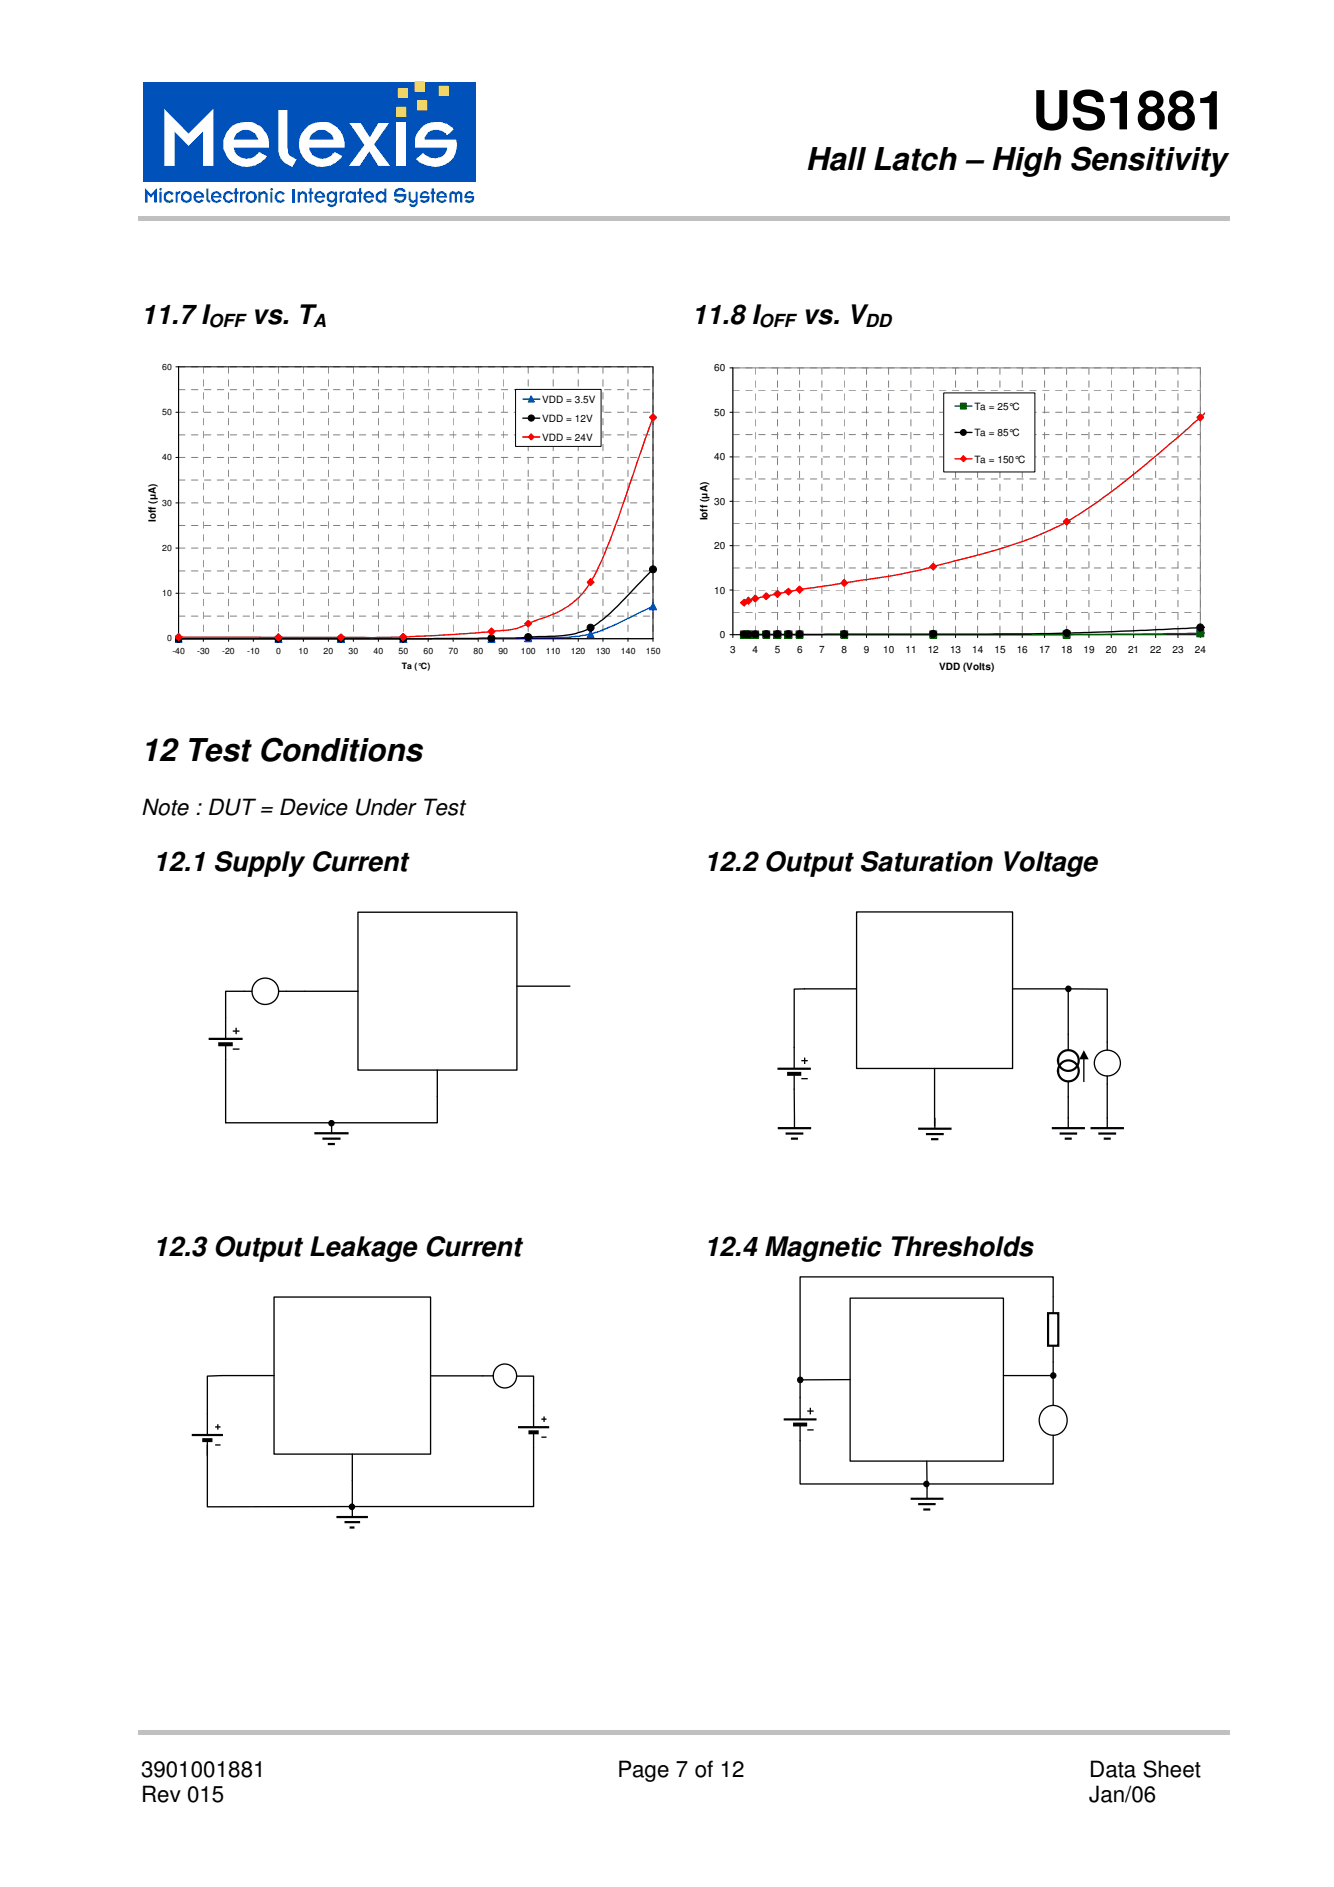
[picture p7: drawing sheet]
<svg xmlns="http://www.w3.org/2000/svg" width="210mm" height="297mm" viewBox="0 0 210 297" stroke-linecap="round" stroke-linejoin="round" font-family="sans-serif">
<g fill="#c0c0c0">
<path d="M21.7 34h171.8v.8h-171.8z"/>
<path d="M21.7 272.4h171.8v.8h-171.8z"/>
</g>
<g fill="#fff">
<path d="M26.4 17.3l3.8 3.9 3.8-3.9v8.7h-1.6v-5.2l-2.2 2.3-2.2-2.3v5.2h-1.6z" fill-rule="evenodd"/>
<path d="M36.4 20.4a3.6 3.6 0 0 1 4.1-.8 3.6 3.6 0 0 1 2 3.6h-5.5a2.17 2.17 0 0 0 1.8 1.8 2.17 2.17 0 0 0 2.2-1l1.2 .7a4.2 4.2 0 0 1-3.9 1.5 3.5 3.5 0 0 1-1.9-5.8zM37.7 21l-.7 1.1h3.9a2.03 2.03 0 0 0-3.2-1.1z" fill-rule="evenodd"/>
<path d="M44 17.5h1.4v6.2l.3 .7 1.1 .7-.6 1.2a3 3 0 0 1-2.2-2.6z" fill-rule="evenodd"/>
<path d="M48.1 20.4a3.6 3.6 0 0 1 4.1-.8 3.6 3.6 0 0 1 2 3.6h-5.5a2.11 2.11 0 0 0 1.6 1.7 2.11 2.11 0 0 0 2.2-.7l.2-.2 1.2 .7-.7 .6a3.5 3.5 0 0 1-4.9 0 3.5 3.5 0 0 1-.2-4.9zM49.4 21l-.6 .7-.1 .4h3.8a1.94 1.94 0 0 0-3.1-1.1z" fill-rule="evenodd"/>
<path d="M54.9 19.4h1.8l1.4 2.3 1.4-2.3h1.6l-2.3 3.3 2.4 3.3h-1.8l-1.4-2.2-1.5 2.2h-1.6l2.4-3.2z" fill-rule="evenodd"/>
<path d="M62.3 19.4h1.4v6.6h-1.4z" fill-rule="evenodd"/>
<path d="M65.9 20.3a3.7 3.7 0 0 1 5.2 .1l-1 1-.2-.2a1.99 1.99 0 0 0-3.2 .3l-.2 .6h4.9a3.3 3.3 0 0 1-4.1 4l-1.2-.4-.9-.6 1.1-1a2.29 2.29 0 0 0 3.3 .2l.4-.6v-.4h-4.8a3.1 3.1 0 0 1 .7-3z" fill-rule="evenodd"/>
</g>
<path d="M22.6 12.9h52.4v15.7h-52.4z" fill-rule="evenodd" fill="#0052ba"/>
<g fill="#fff">
<path d="M25.9 17.1l3.8 3.9 3.9-3.9v9h-1.6v-5.4l-2.3 2.3-2.2-2.3v5.4h-1.6z" fill-rule="evenodd"/>
<path d="M36.6 19.8a4 4 0 0 1 4.6 .2 3.9 3.9 0 0 1 1.2 3.2h-5.6a2.1 2.1 0 0 0 3.5 1.1l.5-.4 1.2 .7a4 4 0 0 1-5.9 .6 3.6 3.6 0 0 1 .5-5.4zM37.2 21l-.4 1h3.9a2.07 2.07 0 0 0-3.5-1z" fill-rule="evenodd"/>
<path d="M43.8 17.3h1.5v6.8l.3 .4 1.1 .6-.7 1.2a3 3 0 0 1-2.2-2.6z" fill-rule="evenodd"/>
<path d="M48.6 19.8a3.9 3.9 0 0 1 4.4 .2 3.9 3.9 0 0 1 1.2 3.2h-5.6a2.17 2.17 0 0 0 1.7 1.7 2.17 2.17 0 0 0 2.2-.7l.2-.3 1.2 .7-.7 .7a3.6 3.6 0 0 1-5.3-.3 3.6 3.6 0 0 1 .7-5.2zM49.1 21l-.5 1h3.9a1.99 1.99 0 0 0-3.4-1z" fill-rule="evenodd"/>
<path d="M55 19.3h1.8l1.4 2.3 1.4-2.3h1.7l-2.4 3.4 2.5 3.4h-1.8l-1.5-2.3-1.5 2.3h-1.7l2.5-3.3z" fill-rule="evenodd"/>
<path d="M62.4 19.3h1.5v6.8h-1.5z" fill-rule="evenodd"/>
<path d="M66.3 20.2a3.5 3.5 0 0 1 5.1 .2l-1 .9-.2-.2a2.02 2.02 0 0 0-3.4 .5v.4h5a3.5 3.5 0 0 1-3.3 4.3l-1.4-.3-.3-.1a2.13 2.13 0 0 1-1.3-.9l1.1-.9a2.33 2.33 0 0 0 3.4 .2l.3-.6 .1-.5h-5a2.95 2.95 0 0 1 .9-3z" fill-rule="evenodd"/>
</g>
<path d="M62.4 16.9h1.5v1.4h-1.5z" fill-rule="evenodd" fill="#fad716"/>
<path d="M62.4 16.9h1.5v1.4h-1.5z" fill="none" stroke="#fad716" stroke-width=".16"/>
<path d="M62.7 13.9h1.4v1.5h-1.4z" fill-rule="evenodd" fill="#fad716"/>
<path d="M62.7 13.9h1.4v1.5h-1.4z" fill="none" stroke="#fad716" stroke-width=".16"/>
<path d="M65.7 15.9h1.5v1.4h-1.5z" fill-rule="evenodd" fill="#fad716"/>
<path d="M65.7 15.9h1.5v1.4h-1.5z" fill="none" stroke="#fad716" stroke-width=".16"/>
<path d="M69.1 13.6h1.5v1.4h-1.5z" fill-rule="evenodd" fill="#fad716"/>
<path d="M69.1 13.6h1.5v1.4h-1.5z" fill="none" stroke="#fad716" stroke-width=".16"/>
<path d="M65.3 12.9h1.5v1.5h-1.5z" fill-rule="evenodd" fill="#fad716"/>
<path d="M65.3 12.9h1.5v1.5h-1.5z" fill="none" stroke="#fad716" stroke-width=".16"/>
<g fill="#0052ba">
<path d="M22.8 29.6l.9 1 1-1v2.3h-.4v-1.4l-.6 .6-.5-.6v1.4h-.4z" fill-rule="evenodd"/>
<path d="M25.1 30.2h.3v1.7h-.3zM25.1 29.7l.3-.1v.3l-.2 .1z" fill-rule="evenodd"/>
<path d="M26 30.4a.84 .84 0 0 1 1.3 0l-.2 .3-.2-.2a.67 .67 0 0 0-.8 .3v.4a.59 .59 0 0 0 .8 .3l.2-.2 .2 .3a.87 .87 0 0 1-1.5-.2v-.7z" fill-rule="evenodd"/>
<path d="M27.6 30.2h.4v.2l.2-.3h.2l-.1 .4-.1-.1-.2 .2v1.3h-.4z" fill-rule="evenodd"/>
<path d="M28.4 31a.95 .95 0 0 1 1.9 0 .95 .95 0 0 1-1.9 0zM29 30.6l-.2 .2v.4a.56 .56 0 0 0 1 .2v-.6a.6 .6 0 0 0-.8-.2z" fill-rule="evenodd"/>
<path d="M30.7 30.4a.87 .87 0 0 1 1-.2 .87 .87 0 0 1 .4 .9h-1.3a.52 .52 0 0 0 .4 .5 .52 .52 0 0 0 .5-.2l.3 .1a.9 .9 0 0 1-1.3 .2 .9 .9 0 0 1 0-1.3zM30.9 30.5l-.1 .4h.9a.47 .47 0 0 0-.3-.4 .47 .47 0 0 0-.5 0z" fill-rule="evenodd"/>
<path d="M32.5 29.7h.3v1.8l.3 .1-.1 .4-.5-.5z" fill-rule="evenodd"/>
<path d="M33.4 30.4a.92 .92 0 0 1 1-.2 .92 .92 0 0 1 .5 .9h-1.3a.51 .51 0 0 0 .7 .4l.2-.1 .3 .1v.1a.87 .87 0 0 1-1.6-.2v-.7zM33.7 30.6l-.1 .3h.9a.5 .5 0 0 0-.8-.3z" fill-rule="evenodd"/>
<path d="M35.3 30.4l.1-.1a.82 .82 0 0 1 1-.1l.3 .3-.3 .2a.45 .45 0 0 0-.6-.3 .45 .45 0 0 0-.3 .5 .46 .46 0 0 0 .3 .6 .46 .46 0 0 0 .6-.2l.3 .2a.9 .9 0 0 1-1.3 .2 .9 .9 0 0 1-.1-1.3z" fill-rule="evenodd"/>
<path d="M37 29.7l.3-.1v.6h.2v.3h-.2v1.4h-.3v-1.4h-.2v-.3h.2z" fill-rule="evenodd"/>
<path d="M37.8 30.2h.3v.2l.2-.3 .4 .1-.2 .3-.1-.1-.3 .2v1.3h-.3z" fill-rule="evenodd"/>
<path d="M38.6 31a.9 .9 0 0 1 1.8 0 .9 .9 0 0 1-1.8 0zM39.2 30.6l-.1 .3a.48 .48 0 0 0 .3 .6 .48 .48 0 0 0 .6-.3v-.4a.54 .54 0 0 0-.8-.2z" fill-rule="evenodd"/>
<path d="M40.7 30.2h.3v.2l.2-.2a.7 .7 0 0 1 .9 .3v1.4h-.3v-1.3a.43 .43 0 0 0-.5-.2 .43 .43 0 0 0-.3 .4v1.1h-.3z" fill-rule="evenodd"/>
<path d="M42.5 30.2h.4v1.7h-.4zM42.6 29.8a.21 .21 0 0 1 .4 0 .21 .21 0 0 1-.4 0z" fill-rule="evenodd"/>
<path d="M43.5 30.4l.1-.1a.82 .82 0 0 1 .9-.1l.3 .3-.3 .2a.48 .48 0 0 0-.6-.2 .48 .48 0 0 0-.3 .6 .44 .44 0 0 0 .4 .4 .44 .44 0 0 0 .5-.2l.3 .2a.9 .9 0 0 1-1.3 .2 .9 .9 0 0 1 0-1.3z" fill-rule="evenodd"/>
</g>
<path d="M46.2 29.7v2.2" fill="none" stroke="#0052ba" stroke-width=".42"/>
<g fill="#0052ba">
<path d="M46.9 30.2h.3v.2a.61 .61 0 0 1 .6-.3 .61 .61 0 0 1 .5 .4v1.4h-.3v-1.2a.35 .35 0 0 0-.4-.3 .35 .35 0 0 0-.3 .3l-.1 1.2h-.3z" fill-rule="evenodd"/>
<path d="M48.7 29.7l.4-.1v.6h.2v.3h-.2v1.4h-.4v-1.4h-.1v-.3h.1z" fill-rule="evenodd"/>
<path d="M49.7 30.4a.86 .86 0 0 1 1-.2 .86 .86 0 0 1 .5 .9h-1.3a.46 .46 0 0 0 .3 .5 .46 .46 0 0 0 .6-.2l.3 .1a.9 .9 0 0 1-1.3 .2 .9 .9 0 0 1-.1-1.3zM50 30.6l-.1 .3h.9l-.3-.5h-.3z" fill-rule="evenodd"/>
<path d="M51.5 30.4h.2a.6 .6 0 0 1 1 0v-.2h.3v1.5a.84 .84 0 0 1-.5 .8 .84 .84 0 0 1-1-.3l.3-.2 .1 .2h.6l.2-.2v-.4a.74 .74 0 0 1-1.3-.2zM51.9 30.6l-.1 .6a.49 .49 0 0 0 .4 .3 .49 .49 0 0 0 .5-.3v-.4a.54 .54 0 0 0-.8-.2z" fill-rule="evenodd"/>
<path d="M53.5 30.2h.3v.2v-.1a.33 .33 0 0 1 .5-.1l-.2 .3v-.1l-.3 .2v1.3h-.3z" fill-rule="evenodd"/>
<path d="M54.5 30.5a.67 .67 0 0 1 .5-.4 .67 .67 0 0 1 .7 .3v-.2h.3v1.7h-.3v-.2l-.2 .2a.93 .93 0 0 1-1.1-.5zM54.9 30.5l-.2 .3v.4a.48 .48 0 0 0 .6 .3 .48 .48 0 0 0 .4-.6 .51 .51 0 0 0-.8-.4z" fill-rule="evenodd"/>
<path d="M56.5 29.7l.4-.1v.6h.1v.3h-.1v1.4h-.4v-1.4h-.2v-.3h.2z" fill-rule="evenodd"/>
<path d="M57.4 30.4a.86 .86 0 0 1 1-.2 .86 .86 0 0 1 .5 .9h-1.3a.46 .46 0 0 0 .3 .5 .46 .46 0 0 0 .6-.2l.3 .1a.9 .9 0 0 1-1.3 .2 .9 .9 0 0 1-.1-1.3zM57.7 30.6l-.1 .3h.9v-.2l-.3-.3h-.3z" fill-rule="evenodd"/>
<path d="M59.5 30.3l.2-.2h.5l.3 .3v-.7h.3v2.2h-.3l-.1-.2a.73 .73 0 0 1-.7 .2 .73 .73 0 0 1-.6-.5v-.7zM59.7 30.5l-.2 .3v.4a.51 .51 0 0 0 .7 .3 .51 .51 0 0 0 .2-.7 .51 .51 0 0 0-.7-.3z" fill-rule="evenodd"/>
<path d="M62.3 29.8h.1a.97 .97 0 0 1 1.2 0l.3 .3-.4 .2a.58 .58 0 0 0-.6-.4 .58 .58 0 0 0-.5 .6h1.6a1.22 1.22 0 0 1-1.1 1.5l-.3-.1-.6-.5 .4-.2 .4 .3h.5l.2-.2 .1-.4h-1.6v-.5z" fill-rule="evenodd"/>
<path d="M64.3 30.2h.3v1.1a.38 .38 0 0 0 .3 .3 .38 .38 0 0 0 .4-.1l.1-.1v-1.2h.3v1.8a.71 .71 0 0 1-.6 .6 .71 .71 0 0 1-.7-.4l.2-.2a.48 .48 0 0 0 .8 0v-.3l-.1 .2a.74 .74 0 0 1-1-.5z" fill-rule="evenodd"/>
<path d="M66.3 30.4l.4-.3h.4l.3 .2 .1 .1-.2 .3-.2-.3h-.4l-.3 .5h1.2a.89 .89 0 0 1-.9 1.1l-.6-.4 .3-.2 .1 .1a.42 .42 0 0 0 .5 .1 .42 .42 0 0 0 .3-.4h-1.2v-.4z" fill-rule="evenodd"/>
<path d="M67.9 29.7l.4-.1v.6h.2v.3h-.2v1.4h-.4v-1.4h-.1v-.3h.1z" fill-rule="evenodd"/>
<path d="M68.9 30.4a.92 .92 0 0 1 1-.2 .92 .92 0 0 1 .5 .9h-1.4a.52 .52 0 0 0 .4 .5 .52 .52 0 0 0 .6-.2l.3 .1-.1 .1a.87 .87 0 0 1-1.5-.2v-.7zM69.2 30.5l-.2 .4h1a.52 .52 0 0 0-.8-.4z" fill-rule="evenodd"/>
<path d="M70.8 30.4a.5 .5 0 0 1 .5-.3 .5 .5 0 0 1 .5 .3 .52 .52 0 0 1 .5-.3 .52 .52 0 0 1 .5 .4v1.4h-.4v-1.4l-.2-.1-.3 .3v1.2h-.3v-1.3l-.3-.2-.2 .2v1.3h-.4z" fill-rule="evenodd"/>
<path d="M73.4 30.4a.8 .8 0 0 1 1.1 0l-.2 .3v-.1a.46 .46 0 0 0-.5-.2 .46 .46 0 0 0-.4 .5h1.2v.5a.81 .81 0 0 1-.6 .5 .81 .81 0 0 1-.8-.3l.2-.2a.6 .6 0 0 0 .9 0v-.2h-1.2v-.4z" fill-rule="evenodd"/>
</g>
<g fill="none" stroke="#808080" stroke-width=".16" stroke-dasharray="1 1 1 1 1 1 1 1">
<path d="M28.1 57.7h74.7M32 57.7v42.8M36 57.7v42.8M39.9 57.7v42.8M43.8 57.7v42.8M47.8 57.7v42.8M51.7 57.7v42.8M55.6 57.7v42.8M59.6 57.7v42.8M63.5 57.7v42.8M67.4 57.7v42.8M71.3 57.7v42.8"/>
<path d="M75.3 57.7v42.8M79.2 57.7v42.8M83.1 57.7v42.8M87.1 57.7v42.8M91 57.7v42.8M94.9 57.7v42.8M98.8 57.7v42.8M102.8 57.7v42.8M28.1 75.6h74.7M28.1 68.5h74.7M28.1 61.3h74.7M28.1 79.2h74.7"/>
<path d="M28.1 72h74.7M28.1 64.9h74.7M28.1 97h74.7M28.1 89.9h74.7M28.1 82.7h74.7M28.1 93.4h74.7M28.1 86.3h74.7"/>
</g>
<g fill="none" stroke="#000" stroke-width=".16">
<path d="M27.7 57.7h75.1v43.3M28.1 57.7v43.3M27.7 79.2h.4M27.7 72h.4M27.7 64.9h.4M27.7 93.4h.4M27.7 86.3h.4M27.7 100.5h75.1M32 100.5v.5M36 100.5v.5M39.9 100.5v.5M43.8 100.5v.5"/>
<path d="M47.8 100.5v.5M51.7 100.5v.5M55.6 100.5v.5M59.6 100.5v.5M63.5 100.5v.5M67.4 100.5v.5M71.3 100.5v.5M75.3 100.5v.5M79.2 100.5v.5M83.1 100.5v.5M87.1 100.5v.5M91 100.5v.5"/>
<path d="M94.9 100.5v.5M98.8 100.5v.5"/>
</g>
<path d="M102.8 95.4l-4.9 2.4a20.8 20.8 0 0 1-10.7 2.6l-11.6 .1h-47.5" fill="none" stroke="#00f" stroke-width=".21"/>
<path d="M102.8 89.6l-2.5 2.5a47 47 0 0 1-6.1 5.9 12 12 0 0 1-7.7 2.2l-5.4 .3h-5.9h-47.1" fill="none" stroke="#000" stroke-width=".21"/>
<path d="M102.8 65.7l-1.2 3.4a271.3 271.3 0 0 1-6.8 18.9 17.8 17.8 0 0 1-4 6.3 16.1 16.1 0 0 1-6.6 3.4l-.6 .3a10.8 10.8 0 0 1-5.5 1.3l-7.4 .6a164.7 164.7 0 0 1-13.6 .4h-29" fill="none" stroke="#f00" stroke-width=".21"/>
<path d="M28.1 100l.6 1.1h-1.2z" fill="#00f"/>
<path d="M28.1 100l.6 1.1h-1.2z" fill="none" stroke="#00f" stroke-width=".16"/>
<path d="M43.8 100l.6 1.1h-1.1z" fill="#00f"/>
<path d="M43.8 100l.6 1.1h-1.1z" fill="none" stroke="#00f" stroke-width=".16"/>
<path d="M53.7 100l.5 1.1h-1.1z" fill="#00f"/>
<path d="M53.7 100l.5 1.1h-1.1z" fill="none" stroke="#00f" stroke-width=".16"/>
<path d="M63.5 100l.6 1.1h-1.2z" fill="#00f"/>
<path d="M63.5 100l.6 1.1h-1.2z" fill="none" stroke="#00f" stroke-width=".16"/>
<path d="M77.3 99.9l.6 1.2h-1.1z" fill="#00f"/>
<path d="M77.3 99.9l.6 1.2h-1.1z" fill="none" stroke="#00f" stroke-width=".16"/>
<path d="M83.1 99.9l.6 1.1h-1.1z" fill="#00f"/>
<path d="M83.1 99.9l.6 1.1h-1.1z" fill="none" stroke="#00f" stroke-width=".16"/>
<path d="M93 99.2l.5 1.2h-1.1z" fill="#00f"/>
<path d="M93 99.2l.5 1.2h-1.1z" fill="none" stroke="#00f" stroke-width=".16"/>
<path d="M102.8 94.9l.6 1.1h-1.2z" fill="#00f"/>
<path d="M102.8 94.9l.6 1.1h-1.2z" fill="none" stroke="#00f" stroke-width=".16"/>
<g fill="#000">
<circle cx="93" cy="98.8" r=".55"/>
<circle cx="102.8" cy="89.6" r=".55"/>
<circle cx="28.1" cy="100.5" r=".56"/>
<circle cx="43.8" cy="100.5" r=".55"/>
<circle cx="53.7" cy="100.5" r=".56"/>
<circle cx="63.5" cy="100.5" r=".56"/>
<circle cx="77.3" cy="100.5" r=".55"/>
<circle cx="83.1" cy="100.3" r=".55"/>
</g>
<g fill="none" stroke="#000" stroke-width=".16">
<circle cx="93" cy="98.8" r=".55"/>
<circle cx="102.8" cy="89.6" r=".55"/>
<circle cx="28.1" cy="100.5" r=".56"/>
<circle cx="43.8" cy="100.5" r=".55"/>
<circle cx="53.7" cy="100.5" r=".56"/>
<circle cx="63.5" cy="100.5" r=".56"/>
<circle cx="77.3" cy="100.5" r=".55"/>
<circle cx="83.1" cy="100.3" r=".55"/>
</g>
<path d="M27.5 100.3l.6-.6 .6 .6-.6 .5z" fill-rule="evenodd" fill="#f00"/>
<path d="M27.5 100.3l.6-.6 .6 .6-.6 .5z" fill="none" stroke="#f00" stroke-width=".16"/>
<path d="M43.8 99.7l.6 .6-.6 .6-.5-.6z" fill-rule="evenodd" fill="#f00"/>
<path d="M43.8 99.7l.6 .6-.6 .6-.5-.6z" fill="none" stroke="#f00" stroke-width=".16"/>
<path d="M53.1 100.3l.6-.5 .5 .5-.5 .6z" fill-rule="evenodd" fill="#f00"/>
<path d="M53.1 100.3l.6-.5 .5 .5-.5 .6z" fill="none" stroke="#f00" stroke-width=".16"/>
<path d="M62.9 100.2l.6-.5 .6 .5-.6 .6z" fill-rule="evenodd" fill="#f00"/>
<path d="M62.9 100.2l.6-.5 .6 .5-.6 .6z" fill="none" stroke="#f00" stroke-width=".16"/>
<path d="M77.3 98.8l.6 .6-.6 .6-.5-.6z" fill-rule="evenodd" fill="#f00"/>
<path d="M77.3 98.8l.6 .6-.6 .6-.5-.6z" fill="none" stroke="#f00" stroke-width=".16"/>
<path d="M83.1 97.6l.6 .6-.6 .5-.5-.5z" fill-rule="evenodd" fill="#f00"/>
<path d="M83.1 97.6l.6 .6-.6 .5-.5-.5z" fill="none" stroke="#f00" stroke-width=".16"/>
<path d="M93 91.1l.5 .6-.5 .5-.6-.5z" fill-rule="evenodd" fill="#f00"/>
<path d="M93 91.1l.5 .6-.5 .5-.6-.5z" fill="none" stroke="#f00" stroke-width=".16"/>
<path d="M102.8 65.2l.6 .5-.6 .6-.6-.6z" fill-rule="evenodd" fill="#f00"/>
<path d="M102.8 65.2l.6 .5-.6 .6-.6-.6z" fill="none" stroke="#f00" stroke-width=".16"/>
<path d="M81.2 61.3h13.4v9h-13.4z" fill-rule="evenodd" fill="#fff"/>
<path d="M81.2 61.3h13.4v9h-13.4z" fill="none" stroke="#000" stroke-width=".16"/>
<path d="M82.3 62.8h2.7" fill="none" stroke="#00f" stroke-width=".21"/>
<path d="M83.6 62.3l.5 1h-1z" fill="#00f"/>
<path d="M83.6 62.3l.5 1h-1z" fill="none" stroke="#00f" stroke-width=".16"/>
<path d="M82.3 65.8h2.7" fill="none" stroke="#000" stroke-width=".21"/>
<circle cx="83.6" cy="65.8" r=".49" fill="#000"/>
<circle cx="83.6" cy="65.8" r=".49" fill="none" stroke="#000" stroke-width=".16"/>
<path d="M82.3 68.8h2.7" fill="none" stroke="#f00" stroke-width=".21"/>
<path d="M83.6 68.3l.5 .5-.5 .5-.5-.5z" fill-rule="evenodd" fill="#f00"/>
<path d="M83.6 68.3l.5 .5-.5 .5-.5-.5z" fill="none" stroke="#f00" stroke-width=".16"/>
<g fill="none" stroke="#808080" stroke-width=".16" stroke-dasharray="1 1 1 1 1 1 1 1">
<path d="M115.4 57.9h73.5M118.9 57.9v42M122.4 57.9v42M125.9 57.9v42M129.4 57.9v42M132.9 57.9v42M136.4 57.9v42M139.9 57.9v42M143.4 57.9v42M146.9 57.9v42M150.4 57.9v42M153.9 57.9v42"/>
<path d="M157.4 57.9v42M160.9 57.9v42M164.4 57.9v42M167.9 57.9v42M171.4 57.9v42M174.9 57.9v42M178.4 57.9v42M181.9 57.9v42M185.4 57.9v42M188.9 57.9v42M115.4 75.4h73.5M115.4 68.4h73.5"/>
<path d="M115.4 61.4h73.5M115.4 78.9h73.5M115.4 71.9h73.5M115.4 64.9h73.5M115.4 96.4h73.5M115.4 89.4h73.5M115.4 82.4h73.5M115.4 92.9h73.5M115.4 85.9h73.5"/>
</g>
<path d="M115.4 57.9h73.5v42h-73.5z" fill="none" stroke="#808080" stroke-width=".16"/>
<g fill="none" stroke="#000" stroke-width=".16">
<path d="M114.9 57.9h.5v42.5M114.9 78.9h.5M114.9 71.9h.5M114.9 64.9h.5M114.9 99.9h74v.5M114.9 92.9h.5M114.9 85.9h.5M118.9 99.9v.5M122.4 99.9v.5M125.9 99.9v.5M129.4 99.9v.5M132.9 99.9v.5"/>
<path d="M136.4 99.9v.5M139.9 99.9v.5M143.4 99.9v.5M146.9 99.9v.5M150.4 99.9v.5M153.9 99.9v.5M157.4 99.9v.5M160.9 99.9v.5M164.4 99.9v.5M167.9 99.9v.5M171.4 99.9v.5M174.9 99.9v.5"/>
<path d="M178.4 99.9v.5M181.9 99.9v.5M185.4 99.9v.5"/>
</g>
<path d="M189.6 99.7l-21 .2h-51.5" fill="none" stroke="#008000" stroke-width=".21"/>
<path d="M189.6 98.8l-14.5 .6-12.6 .4-45.4 .1" fill="none" stroke="#000" stroke-width=".21"/>
<path d="M189.6 65.1l-2 1.7a191.5 191.5 0 0 1-16.2 13.2 48.8 48.8 0 0 1-15.8 6.9l-2.6 .7a145.5 145.5 0 0 1-14.8 3.4l-12.6 1.8-5.9 1.2-1.2 .3-1.4 .6" fill="none" stroke="#f00" stroke-width=".21"/>
<path d="M116.5 99.3h1.2v1.2h-1.2z" fill-rule="evenodd" fill="#008000"/>
<path d="M116.5 99.3h1.2v1.2h-1.2z" fill="none" stroke="#008000" stroke-width=".16"/>
<path d="M117.3 99.3h1.1v1.2h-1.1z" fill-rule="evenodd" fill="#008000"/>
<path d="M117.3 99.3h1.1v1.2h-1.1z" fill="none" stroke="#008000" stroke-width=".16"/>
<path d="M118.3 99.3h1.1v1.2h-1.1z" fill-rule="evenodd" fill="#008000"/>
<path d="M118.3 99.3h1.1v1.2h-1.1z" fill="none" stroke="#008000" stroke-width=".16"/>
<path d="M120.1 99.3h1.1v1.2h-1.1z" fill-rule="evenodd" fill="#008000"/>
<path d="M120.1 99.3h1.1v1.2h-1.1z" fill="none" stroke="#008000" stroke-width=".16"/>
<path d="M121.8 99.3h1.1v1.2h-1.1z" fill-rule="evenodd" fill="#008000"/>
<path d="M121.8 99.3h1.1v1.2h-1.1z" fill="none" stroke="#008000" stroke-width=".16"/>
<path d="M123.5 99.3h1.2v1.2h-1.2z" fill-rule="evenodd" fill="#008000"/>
<path d="M123.5 99.3h1.2v1.2h-1.2z" fill="none" stroke="#008000" stroke-width=".16"/>
<path d="M125.3 99.3h1.1v1.2h-1.1z" fill-rule="evenodd" fill="#008000"/>
<path d="M125.3 99.3h1.1v1.2h-1.1z" fill="none" stroke="#008000" stroke-width=".16"/>
<path d="M132.3 99.3h1.1v1.2h-1.1z" fill-rule="evenodd" fill="#008000"/>
<path d="M132.3 99.3h1.1v1.2h-1.1z" fill="none" stroke="#008000" stroke-width=".16"/>
<path d="M146.3 99.3h1.1v1.2h-1.1z" fill-rule="evenodd" fill="#008000"/>
<path d="M146.3 99.3h1.1v1.2h-1.1z" fill="none" stroke="#008000" stroke-width=".16"/>
<path d="M167.3 99.3h1.1v1.2h-1.1z" fill-rule="evenodd" fill="#008000"/>
<path d="M167.3 99.3h1.1v1.2h-1.1z" fill="none" stroke="#008000" stroke-width=".16"/>
<path d="M188.4 99.1h1.1v1.1h-1.1z" fill-rule="evenodd" fill="#008000"/>
<path d="M188.4 99.1h1.1v1.1h-1.1z" fill="none" stroke="#008000" stroke-width=".16"/>
<g fill="#000">
<circle cx="117.1" cy="99.9" r=".56"/>
<circle cx="117.8" cy="99.9" r=".55"/>
<circle cx="118.9" cy="99.9" r=".55"/>
<circle cx="120.6" cy="99.8" r=".56"/>
<circle cx="122.4" cy="99.8" r=".57"/>
<circle cx="124.1" cy="99.8" r=".57"/>
<circle cx="125.8" cy="99.8" r=".56"/>
<circle cx="132.9" cy="99.8" r=".56"/>
<circle cx="146.9" cy="99.8" r=".56"/>
<circle cx="167.9" cy="99.7" r=".55"/>
<circle cx="188.9" cy="98.8" r=".56"/>
</g>
<g fill="none" stroke="#000" stroke-width=".16">
<circle cx="117.1" cy="99.9" r=".56"/>
<circle cx="117.8" cy="99.9" r=".55"/>
<circle cx="118.9" cy="99.9" r=".55"/>
<circle cx="120.6" cy="99.8" r=".56"/>
<circle cx="122.4" cy="99.8" r=".57"/>
<circle cx="124.1" cy="99.8" r=".57"/>
<circle cx="125.8" cy="99.8" r=".56"/>
<circle cx="132.9" cy="99.8" r=".56"/>
<circle cx="146.9" cy="99.8" r=".56"/>
<circle cx="167.9" cy="99.7" r=".55"/>
<circle cx="188.9" cy="98.8" r=".56"/>
</g>
<path d="M116.5 94.9l.6-.6 .6 .6-.6 .5z" fill-rule="evenodd" fill="#f00"/>
<path d="M116.5 94.9l.6-.6 .6 .6-.6 .5z" fill="none" stroke="#f00" stroke-width=".16"/>
<path d="M117.8 94l.6 .6-.6 .5-.5-.5z" fill-rule="evenodd" fill="#f00"/>
<path d="M117.8 94l.6 .6-.6 .5-.5-.5z" fill="none" stroke="#f00" stroke-width=".16"/>
<path d="M118.9 93.6l.5 .6-.5 .6-.6-.6z" fill-rule="evenodd" fill="#f00"/>
<path d="M118.9 93.6l.5 .6-.5 .6-.6-.6z" fill="none" stroke="#f00" stroke-width=".16"/>
<path d="M120.6 93.3l.6 .6-.6 .5-.5-.5z" fill-rule="evenodd" fill="#f00"/>
<path d="M120.6 93.3l.6 .6-.6 .5-.5-.5z" fill="none" stroke="#f00" stroke-width=".16"/>
<path d="M121.8 93.5l.6-.6 .5 .6-.5 .6z" fill-rule="evenodd" fill="#f00"/>
<path d="M121.8 93.5l.6-.6 .5 .6-.5 .6z" fill="none" stroke="#f00" stroke-width=".16"/>
<path d="M123.5 93.1l.6-.5 .6 .5-.6 .6z" fill-rule="evenodd" fill="#f00"/>
<path d="M123.5 93.1l.6-.5 .6 .5-.6 .6z" fill="none" stroke="#f00" stroke-width=".16"/>
<path d="M125.3 92.8l.6-.6 .5 .6-.5 .6z" fill-rule="evenodd" fill="#f00"/>
<path d="M125.3 92.8l.6-.6 .5 .6-.5 .6z" fill="none" stroke="#f00" stroke-width=".16"/>
<path d="M132.9 91.2l.5 .6-.5 .5-.6-.5z" fill-rule="evenodd" fill="#f00"/>
<path d="M132.9 91.2l.5 .6-.5 .5-.6-.5z" fill="none" stroke="#f00" stroke-width=".16"/>
<path d="M146.9 88.6l.5 .6-.5 .5-.6-.5z" fill-rule="evenodd" fill="#f00"/>
<path d="M146.9 88.6l.5 .6-.5 .5-.6-.5z" fill="none" stroke="#f00" stroke-width=".16"/>
<path d="M167.9 81.6l.6 .5-.6 .6-.6-.6z" fill-rule="evenodd" fill="#f00"/>
<path d="M167.9 81.6l.6 .5-.6 .6-.6-.6z" fill="none" stroke="#f00" stroke-width=".16"/>
<path d="M188.9 65.2l.6 .5-.6 .6-.5-.6z" fill-rule="evenodd" fill="#f00"/>
<path d="M188.9 65.2l.6 .5-.6 .6-.5-.6z" fill="none" stroke="#f00" stroke-width=".16"/>
<path d="M148.5 61.8h14.4v12.5h-14.4z" fill-rule="evenodd" fill="#fff"/>
<path d="M148.5 61.8h14.4v12.5h-14.4z" fill="none" stroke="#000" stroke-width=".16"/>
<path d="M150.3 63.9h2.7" fill="none" stroke="#008000" stroke-width=".21"/>
<path d="M151.2 63.5h.9v.9h-.9z" fill-rule="evenodd" fill="#008000"/>
<path d="M151.2 63.5h.9v.9h-.9z" fill="none" stroke="#008000" stroke-width=".16"/>
<path d="M150.3 68.1h2.7" fill="none" stroke="#000" stroke-width=".21"/>
<circle cx="151.6" cy="68.1" r=".46" fill="#000"/>
<circle cx="151.6" cy="68.1" r=".46" fill="none" stroke="#000" stroke-width=".16"/>
<path d="M150.3 72.2h2.7" fill="none" stroke="#f00" stroke-width=".21"/>
<path d="M151.6 71.7l.5 .5-.5 .5-.4-.5z" fill-rule="evenodd" fill="#f00"/>
<path d="M151.6 71.7l.5 .5-.5 .5-.4-.5z" fill="none" stroke="#f00" stroke-width=".16"/>
<path d="M56.3 143.6h25.1v24.8h-25.1z" fill-rule="evenodd" fill="#fff"/>
<path d="M48 156h8.3M56.3 143.6h25.1v24.8h-25.1zM81.4 155.2h8.3M35.5 160.2v3.3M35.5 164.3v2.5M36.7 162.3h.9M36.7 165.1h.9M37.2 161.9v.8M68.8 168.4v4.2" fill="none" stroke="#010101" stroke-width=".21"/>
<path d="M33 163.5h5" fill="none" stroke="#010101" stroke-width=".35"/>
<path d="M34.7 164.4h1.6" fill="none" stroke="#010101" stroke-width=".64"/>
<circle cx="41.8" cy="156" r="2.09" fill="#fff"/>
<g fill="none" stroke="#010101" stroke-width=".21">
<path d="M39.7 156h-4.2v4.2M43.9 156h4.1M35.5 166.8v9.9h33.3v-4.1M52.2 176.7v1.7"/>
<circle cx="41.8" cy="156" r="2.09"/>
</g>
<path d="M49.7 178.4h5M50.9 179.2h2.5M51.8 180.1h.7" fill="none" stroke="#010101" stroke-width=".35"/>
<circle cx="52.2" cy="176.8" r=".4" fill="#010101"/>
<circle cx="52.2" cy="176.8" r=".4" fill="none" stroke="#010101" stroke-width=".21"/>
<path d="M134.8 143.6h24.6v24.6h-24.6z" fill-rule="evenodd" fill="#fff"/>
<g fill="none" stroke="#010101" stroke-width=".21">
<path d="M126.6 155.7h8.2M134.8 143.6h24.6v24.6h-24.6zM159.4 155.7h8.7M125 164.9v3.2M125 169v2.4M126.2 167h.8M126.2 169.8h.8M126.7 166.6v.8M147.1 168.2v9M147.2 176v1.7M168.1 162.8v2.5M168.1 170.2v2.5"/>
<path d="M170.6 166.6v3.6"/>
</g>
<g fill="none" stroke="#010101" stroke-width=".35">
<path d="M122.6 168.2h4.9M144.7 177.7h4.9M145.9 178.5h2.5M146.7 179.3h.8"/>
<circle cx="168.2" cy="166.9" r="1.63"/>
<circle cx="168.2" cy="168.6" r="1.64"/>
</g>
<path d="M124.2 169h1.6" fill="none" stroke="#010101" stroke-width=".62"/>
<path d="M170.6 165.3l.8 1.5h-1.5z" fill="#010101"/>
<circle cx="174.3" cy="167.3" r="2.05" fill="#fff"/>
<g fill="none" stroke="#010101" stroke-width=".21">
<path d="M126.6 155.7h-1.6v9.2M168.1 162.8v-7.1h6.2v9.6M174.3 169.4v1.2"/>
<circle cx="174.3" cy="167.3" r="2.05"/>
</g>
<circle cx="168.2" cy="155.7" r=".41" fill="#010101"/>
<g fill="none" stroke="#010101" stroke-width=".21">
<path d="M125 171.4l.1 6.2M168.1 172.7v4.9M174.3 170.6v7"/>
<circle cx="168.2" cy="155.7" r=".41"/>
</g>
<path d="M122.6 177.6h4.9M123.8 178.4h2.5M124.7 179.2h.7M165.7 177.6h4.9M167 178.4h2.4M167.8 179.2h.7M171.8 177.6h4.9M173.1 178.4h2.4M173.9 179.2h.8" fill="none" stroke="#010101" stroke-width=".35"/>
<path d="M43.1 204.2h24.7v24.7h-24.7z" fill-rule="evenodd" fill="#fff"/>
<g fill="none" stroke="#010101" stroke-width=".21">
<path d="M34.9 216.5h8.2M43.1 204.2h24.7v24.7h-24.7zM67.8 216.6h8.2M32.6 222.5v3.3M32.6 226.7v2.4M33.9 224.6h.8M33.9 227.5h.8M34.3 224.2v.8M55.5 228.9v4.1M55.5 237.2v1.6M84 221.3v3.3M84 225.4v2.5"/>
<path d="M85.2 223.4h.8M85.2 226.2h.8M85.6 223v.8"/>
</g>
<path d="M30.2 225.9h4.9M53 238.8h4.9M54.2 239.6h2.5M81.5 224.7h4.9M55 240.5h.8" fill="none" stroke="#010101" stroke-width=".35"/>
<path d="M31.8 226.7h1.6M83.2 225.5h1.6" fill="none" stroke="#010101" stroke-width=".63" stroke-linecap="butt"/>
<circle cx="79.5" cy="216.6" r="1.87" fill="#fff"/>
<g fill="none" stroke="#010101" stroke-width=".21">
<path d="M34.9 216.5l-2.3 .1v5.9M76 216.6h1.6M81.3 216.6h2.7v4.7M32.6 227.5v9.7h22.9M55.5 233v4.2M84 227.9v9.3h-28.5"/>
<circle cx="79.5" cy="216.6" r="1.87"/>
</g>
<circle cx="55.4" cy="237.2" r=".41" fill="#010101"/>
<circle cx="55.4" cy="237.2" r=".41" fill="none" stroke="#010101" stroke-width=".21"/>
<path d="M133.8 204.3h24.1v25.7h-24.1z" fill-rule="evenodd" fill="#fff"/>
<path d="M125.9 220v3.4M133.8 204.3h24.1v25.7h-24.1zM133.8 217.2h-7.9M157.9 216.5h8M165.8 211.8v2.6M125.9 224.2v2.6M127.2 222.1h.8M127.2 225.1h.8M127.6 221.7v.8M145.9 230v5.9" fill="none" stroke="#010101" stroke-width=".2"/>
<path d="M123.5 223.4h4.9M143.5 235.9h4.8M144.7 236.8h2.4M145.5 237.6h.8" fill="none" stroke="#010101" stroke-width=".34"/>
<path d="M125.1 224.2h1.6" fill="none" stroke="#010101" stroke-width=".61"/>
<path d="M165 206.7h1.6v5.1h-1.6z" fill-rule="evenodd" fill="#fff"/>
<path d="M165 206.7h1.6v5.1h-1.6z" fill="none" stroke="#010101" stroke-width=".34"/>
<path d="M165.8 204.1v2.6" fill="none" stroke="#010101" stroke-width=".2"/>
<circle cx="126" cy="217.2" r=".42" fill="#010101"/>
<g fill="none" stroke="#010101" stroke-width=".2">
<path d="M125.9 226.8v6.8h20"/>
<circle cx="126" cy="217.2" r=".42"/>
</g>
<circle cx="145.8" cy="233.6" r=".42" fill="#010101"/>
<g fill="none" stroke="#010101" stroke-width=".2">
<path d="M165.8 204.1v-3.1h-39.9v16.6M165.8 214.4v2.1v-.3"/>
<circle cx="145.8" cy="233.6" r=".42"/>
</g>
<path d="M164.2 221.9a2.28 2.28 0 0 1 3.2 .1 2.28 2.28 0 0 1-.1 3.2 2.23 2.23 0 0 1-2.7 .4 2.23 2.23 0 0 1-.9-2.7z" fill-rule="evenodd" fill="#fff"/>
<path d="M125.9 217.2v2.8M165.8 216.5v4.7M164.2 221.9a2.28 2.28 0 0 1 3.2 .1 2.28 2.28 0 0 1-.1 3.2 2.23 2.23 0 0 1-2.7 .4 2.23 2.23 0 0 1-.9-2.7zM165.8 225.9v7.7h-20" fill="none" stroke="#010101" stroke-width=".2"/>
<circle cx="165.8" cy="216.5" r=".41" fill="#010101"/>
<circle cx="165.8" cy="216.5" r=".41" fill="none" stroke="#010101" stroke-width=".2"/>
<text font-size="8.5" x="162.5" y="20.4">US1881</text>
<g font-size="5">
<text x="126.8" y="26.8">Hall Latch – High Sensitivity</text>
<text x="22.2" y="119.7">12 Test Conditions</text>
</g>
<g font-size="4.2">
<text x="22.2" y="51">11.7 I</text>
<text x="39.7" y="51">vs. T</text>
<text x="108.9" y="51">11.8 I</text>
<text x="126.3" y="51">vs. V</text>
<text x="24.1" y="137.1">12.1 Supply Current</text>
<text x="110.8" y="137.1">12.2 Output Saturation Voltage</text>
<text x="24.1" y="197.7">12.3 Output Leakage Current</text>
<text x="110.8" y="197.7">12.4 Magnetic Thresholds</text>
</g>
<g font-size="3.5">
<text x="22.2" y="128.3">Note : DUT = Device Under Test</text>
<text x="22.2" y="279.7">3901001881</text>
<text x="97.2" y="279.7">Page 7 of 12</text>
<text x="171.4" y="279.7">Data Sheet</text>
<text x="22.2" y="283.7">Rev 015</text>
<text x="171.4" y="283.7">Jan/06</text>
</g>
<g font-size="2.8">
<text x="32.8" y="51.5">OFF</text>
<text x="49.3" y="51.5">A</text>
<text x="119.5" y="51.5">OFF</text>
<text x="136.2" y="51.5">DD</text>
</g>
<g font-size="1.6">
<text x="112.4" y="58.5">60</text>
<text x="85.3" y="63.5">VDD = 3.5V</text>
<text x="112.4" y="65.4">50</text>
<text x="153.4" y="64.6">Ta = 25°C</text>
<text x="85.3" y="66.4">VDD = 12V</text>
<text x="85.3" y="69.4">VDD = 24V</text>
<text x="153.4" y="68.7">Ta = 85°C</text>
<text x="112.4" y="72.5">40</text>
<text x="153.4" y="72.9">Ta = 150°C</text>
<text x="24.5" y="82.2" transform="rotate(-90 24.5 82.2)">Ioff (µA)</text>
<text x="111.4" y="81.9" transform="rotate(-90 111.4 81.9)">Ioff (µA)</text>
<text x="112.4" y="79.5">30</text>
<text x="112.4" y="86.4">20</text>
<text x="112.4" y="93.5">10</text>
<text x="113.3" y="100.5">0</text>
<text x="114.9" y="102.7">3</text>
<text x="118.4" y="102.7">4</text>
<text x="122" y="102.7">5</text>
<text x="125.5" y="102.7">6</text>
<text x="128.9" y="102.7">7</text>
<text x="132.5" y="102.7">8</text>
<text x="136" y="102.7">9</text>
<text x="139" y="102.7">10</text>
<text x="142.5" y="102.7">11</text>
<text x="146.1" y="102.7">12</text>
<text x="147.8" y="105.4">VDD (Volts)</text>
<text x="149.6" y="102.7">13</text>
<text x="153" y="102.7">14</text>
<text x="156.5" y="102.7">15</text>
<text x="160.1" y="102.7">16</text>
<text x="163.6" y="102.7">17</text>
<text x="167" y="102.7">18</text>
<text x="170.6" y="102.7">19</text>
<text x="174.1" y="102.7">20</text>
<text x="177.6" y="102.7">21</text>
<text x="181.1" y="102.7">22</text>
<text x="184.6" y="102.7">23</text>
<text x="188.1" y="102.7">24</text>
</g>
<g font-size="1.4">
<text x="25.5" y="58.2">60</text>
<text x="25.5" y="65.3">50</text>
<text x="25.5" y="72.5">40</text>
<text x="25.5" y="79.6">30</text>
<text x="25.5" y="86.7">20</text>
<text x="25.5" y="93.9">10</text>
<text x="26.3" y="101">0</text>
<text x="27.1" y="103">-40</text>
<text x="31" y="103">-30</text>
<text x="35" y="103">-20</text>
<text x="38.9" y="103">-10</text>
<text x="43.5" y="103">0</text>
<text x="47" y="103">10</text>
<text x="50.9" y="103">20</text>
<text x="54.9" y="103">30</text>
<text x="58.8" y="103">40</text>
<text x="62.7" y="103">50</text>
<text x="63.2" y="105.3">Ta (°C)</text>
<text x="66.7" y="103">60</text>
<text x="70.6" y="103">70</text>
<text x="74.5" y="103">80</text>
<text x="78.4" y="103">90</text>
<text x="82" y="103">100</text>
<text x="85.9" y="103">110</text>
<text x="89.9" y="103">120</text>
<text x="93.8" y="103">130</text>
<text x="97.7" y="103">140</text>
<text x="101.7" y="103">150</text>
</g>
</svg>
